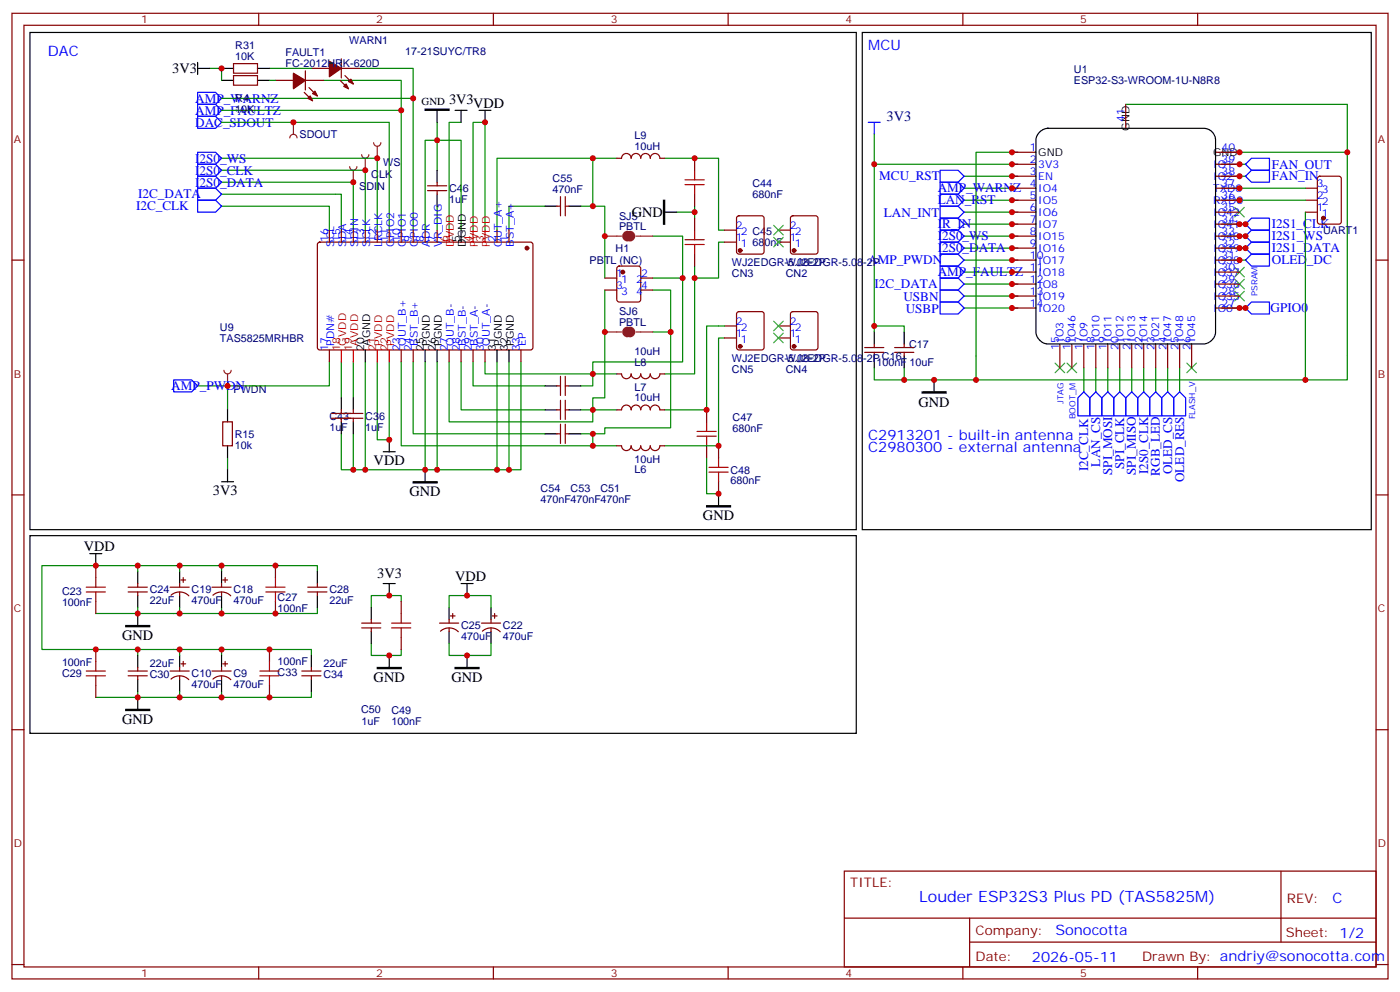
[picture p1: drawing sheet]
<svg xmlns="http://www.w3.org/2000/svg" width="412mm" height="292mm" viewBox="0 0 412 292" stroke-linecap="round" stroke-linejoin="round" font-family="sans-serif">
<g fill="none" stroke="#870000" stroke-width=".35">
<path d="M3.5 3.9h405.4v284.4h-405.4zM7.1 7.4h398.2v277.3h-398.2zM76.2 3.9v3.5M145.3 3.9v3.5M214.5 3.9v3.5M283.6 3.9v3.5M352.8 3.9v3.5M384.5 58.9h3.6M384.5 55.4h3.6M388.3 52.1l.5-.2h5.6l.7 .4v13l-.5 .6-5.8 .1-.7-.5v-12.9zM3.5 76.6h3.6M384.5 62.5h3.6"/>
<path d="M405.3 76.6h3.6M254.7 103.8h5.6M254.7 102.3h5.6M257.5 101.3v1M257.5 103.8v1M263.5 103.8h5.7M263.5 102.3h5.7M266.3 101.3v1M266.3 103.8v1M3.5 145.7h3.6M405.3 145.7h3.6M28.2 166.5v3.6"/>
<path d="M28.2 177.1v3.6M37.7 174.3h5.7M37.7 172.9h5.7M40.6 171.8v1.1M40.6 174.3v1.1M81.1 166.5v3.6M81.1 177.1v3.6M90.7 174.3h5.6M90.7 172.9h5.6M93.5 171.8v1.1M93.5 174.3v1.1M28.2 191.2v3.6"/>
<path d="M37.7 197.6h5.7M37.7 199h5.7M40.6 196.5v1.1M40.6 199v1.1M79.4 191.2v3.6M88.9 197.6h5.6M88.9 199h5.6M91.7 196.5v1.1M91.7 199v1.1M3.5 214.9h3.6M28.2 201.8v3.6M79.4 201.8v3.6"/>
<path d="M405.3 214.9h3.6M248.7 256.5h156.6v28.2h-156.6zM377.3 256.5v20.9M248.7 270.4h156.5M285.6 277.4h119.6M285.6 270.4v14.1M3.5 284h3.6M76.2 284.7v3.6M145.3 284.7v3.6M214.5 284.7v3.6M283.6 284.7v3.6M352.8 284.7v3.6"/>
<path d="M405.3 284h3.6"/>
</g>
<g fill="none" stroke="#000" stroke-width=".35">
<path d="M254 9.6h149.9v146.4h-149.9zM257.5 97.8v3.5M266.3 97.8v3.5M257.5 104.8v3.5M266.3 104.8v3.5M275.2 111.9v3.5M8.8 157.7h243.4v58.2h-243.4zM26.5 163h3.5M28.2 163v3.5M40.6 168.3v3.5M40.6 175.4v3.5M93.5 168.3v3.5"/>
<path d="M93.5 175.4v3.5M40.6 180.7v3.5M40.6 193v3.5M91.7 193v3.5M40.6 200.1v3.5M40.6 205.4v3.5M91.7 200.1v3.5"/>
</g>
<path d="M271.6 115.4h7.1v.3h-7.1zM37 184.2h7.1v.3h-7.1zM37 208.9h7.1v.3h-7.1z" fill="#000" stroke="#000" stroke-width=".35"/>
<g fill="none" stroke="#008700" stroke-width=".35">
<path d="M257.5 39.5v58.3M331.6 30.7h65.3v81.2h-109.4M257.5 48.4h42.4M284 55.4h15.9M284 51.9h15.9M284 58.9h15.9M299.9 44.8h-12.4v67.1h-21.2v-3.6M359.8 55.4h24.7M359.8 48.4h7.1M359.8 51.9h7.1M359.8 58.9h24.7M359.8 44.8h37.1"/>
<path d="M284 66h15.9M284 69.5h15.9M284 73.1h15.9M284 76.6h15.9M284 62.5h15.9M359.8 66h7.1M359.8 69.5h7.1M359.8 73.1h7.1M359.8 76.6h7.1M384.5 62.5v49.4M257.5 96h8.8v1.8M284 87.2h15.9"/>
<path d="M284 90.7h15.9M284 83.6h15.9M284 80.1h15.9M359.8 90.7h7.1M257.5 108.3v3.6h8.8M319.3 108.3v7.1M322.8 108.3v7.1M326.3 108.3v7.1M329.8 108.3v7.1M333.4 108.3v7.1M336.9 108.3v7.1M340.4 108.3v7.1"/>
<path d="M344 108.3v7.1M347.5 108.3v7.1M40.6 166.5v1.8M40.6 178.9v1.8M65.3 166.5h28.2v1.8M65.3 168.3v-1.8h-53v24.7h28.3v1.8M65.3 178.9v1.8h-37.1M93.5 178.9v1.8h-28.2M40.6 191.2h24.7v1.8M65.3 191.2h26.4v1.8M40.6 203.6v1.8h-12.4M65.3 203.6v1.8h-24.7"/>
<path d="M91.7 203.6v1.8h-26.4"/>
</g>
<g fill="none" stroke="#a10000" stroke-width=".35">
<path d="M25.4 174.3h5.6M25.4 172.9h5.6M28.2 170.1v2.8M28.2 174.3v2.8M78.3 174.3h5.7M78.3 172.9h5.7M81.1 170.1v2.8M81.1 174.3v2.8M25.4 197.6h5.6M25.4 199h5.6M28.2 194.8v2.8M28.2 199v2.8"/>
<path d="M76.6 197.6h5.6M76.6 199h5.6M79.4 194.8v2.8M79.4 199v2.8"/>
</g>
<g fill="none" stroke="#00f" stroke-width=".35">
<path d="M255.8 36h3.5M257.5 36v3.5M276.9 57.2h5.3l1.8 1.7-1.8 1.8h-5.3zM276.9 50.1h5.3l1.8 1.8-1.8 1.8h-5.3zM276.9 71.3h5.3l1.8 1.8-1.8 1.7h-5.3zM276.9 67.8h5.3l1.8 1.7-1.8 1.8h-5.3zM276.9 74.8h5.3l1.8 1.8-1.8 1.8h-5.3zM276.9 60.7h5.3l1.8 1.8-1.8 1.7h-5.3zM276.9 78.4h5.3l1.8 1.7-1.8 1.8h-5.3zM276.9 64.2h5.3l1.8 1.8-1.8 1.8h-5.3zM366.9 76.6l1.8-1.8h5.2v3.6h-5.2zM366.9 66l1.8-1.8h5.2v3.6h-5.2z"/>
<path d="M366.9 69.5l1.8-1.7h5.2v3.5h-5.2zM366.9 73.1l1.8-1.8h5.2v3.5h-5.2zM276.9 85.4h5.3l1.8 1.8-1.8 1.7h-5.3zM276.9 88.9h5.3l1.8 1.8-1.8 1.8h-5.3zM276.9 81.9h5.3l1.8 1.7-1.8 1.8h-5.3zM366.9 90.7l1.8-1.8h5.2v3.6h-5.2zM319.3 115.4l1.7 1.8v5.2h-3.5v-5.2zM322.8 115.4l1.8 1.8v5.2h-3.6v-5.2zM326.3 115.4l1.8 1.8v5.2h-3.5v-5.2zM329.8 115.4l1.8 1.8v5.2h-3.5v-5.2zM333.4 115.4l1.7 1.8v5.2h-3.5v-5.2zM336.9 115.4l1.8 1.8v5.2h-3.6v-5.2z"/>
<path d="M338.7 117.2l1.7-1.8 1.8 1.8v5.2h-3.5zM344 115.4l1.7 1.8v5.2h-3.5v-5.2zM345.7 117.2l1.8-1.8 1.7 1.8v5.2h-3.5z"/>
</g>
<path d="M363.7 78.7l2.8 2.8M366.5 78.7l-2.8 2.8M363.7 82.2l2.8 2.9M363.7 85.8l2.8 2.8M366.5 82.2l-2.8 2.9M366.5 85.8l-2.8 2.8M310.8 106.9l2.8 2.8M313.6 106.9l-2.8 2.8M314.3 106.9l2.8 2.8M317.1 106.9l-2.8 2.8M349.6 106.9l2.8 2.8M352.4 106.9l-2.8 2.8" fill="none" stroke="#3c3" stroke-width=".35"/>
<circle cx="389.8" cy="64.2" r=".53" fill="#870000" stroke="#870000" stroke-width=".35"/>
<path d="M66 109a1.06 1.06 0 0 0 1 1.1 1.06 1.06 0 0 0 1.1-1.1M67 110.1v3.5" fill="none" stroke="#8c2424" stroke-width=".35"/>
<circle cx="67" cy="113.6" r=".18" fill="#8c2424"/>
<path d="M110.1 42a1.06 1.06 0 0 0 1 1.1 1.06 1.06 0 0 0 1.1-1.1M111.1 43.1v3.5" fill="none" stroke="#8c2424" stroke-width=".35"/>
<circle cx="111.1" cy="46.6" r=".18" fill="#8c2424"/>
<path d="M106.5 45.5a1.06 1.06 0 0 0 1.1 1.1 1.06 1.06 0 0 0 1.1-1.1M107.6 46.6v3.5" fill="none" stroke="#8c2424" stroke-width=".35"/>
<circle cx="107.6" cy="50.1" r=".18" fill="#8c2424"/>
<path d="M103 49.1a1.06 1.06 0 0 0 1.1 1 1.06 1.06 0 0 0 1-1M104.1 50.1v3.6" fill="none" stroke="#8c2424" stroke-width=".35"/>
<circle cx="104.1" cy="53.7" r=".18" fill="#8c2424"/>
<path d="M65.3 57.2h35.2v10.6" fill="none" stroke="#008700" stroke-width=".35"/>
<path d="M86.4 36v3.5M85.4 40.6a1.06 1.06 0 0 1 1-1.1 1.06 1.06 0 0 1 1.1 1.1" fill="none" stroke="#8c2424" stroke-width=".35"/>
<circle cx="86.4" cy="36" r=".18" fill="#8c2424"/>
<g fill="none" stroke="#008700" stroke-width=".35">
<path d="M61.7 20.1h3.6v3.6M65.3 29h56.4v38.8M65.3 32.5h52.9v35.3M65.3 36h49.4v31.8M79.4 20.1h12.3M79.4 23.7h1.7M95.2 23.7h23v8.8M105.8 20.1h15.9v8.9M128.8 36v14.1M135.8 36h-3.5v31.8M65.3 46.6h45.8v21.2M65.3 50.1h42.3v17.7"/>
<path d="M65.3 53.7h38.8v14.1M174.6 46.6h7.1M195.8 46.6h15.9v21.2h1.7M65.3 60.7h31.7v7.1M125.2 67.8v-26.5h10.6v26.5M128.8 60.7v7.1M139.3 67.8v-31.8h3.6v31.8M160.5 60.7h-10.6v7.1M171.1 60.7h3.5v-14.1h-28.2v21.2M174.6 60.7h3.6v21.2M192.3 69.5h8.8v12.4M199.3 62.5h5.3v1.7"/>
<path d="M204.6 60.7v1.8M213.4 71.3h-1.7v10.6h-7.1v-3.5M365.1 66h1.8M365.1 69.5h1.8M365.1 73.1h1.8M178.2 85.4v31.8h-3.6v3.5h7.1M192.3 81.9h8.8v24.7h-26.5v3.5h7.1M192.3 85.4h5.3v40.6h-19.4v1.7h-3.6M192.3 97.8h5.3M204.6 81.9v28.2h-8.8M213.4 96h-5.3v24.7h-12.3M213.4 99.5h-1.7v31.8h-15.9"/>
<path d="M365.1 90.7h1.8M67 113.6v7.1M97 106.6v7h-38.8M100.5 106.6v10.6M104.1 106.6v10.6M107.6 106.6v31.7h17.6M111.1 106.6v22.9h3.6v-22.9M118.2 106.6v24.7h56.4v-3.6h-3.5M121.7 106.6v21.1h38.8M125.2 106.6v31.7h28.3v-31.7M128.8 106.6v31.7M132.3 106.6v17.6h42.3v-3.5h-3.5"/>
<path d="M135.8 106.6v14.1h24.7M139.3 106.6v7h21.2M142.9 106.6v3.5h31.7v3.5h-3.5M146.4 106.6v31.7M149.9 106.6v31.7M67 134.8v3.5M100.5 127.7v10.6h3.6M104.1 127.7v10.6h3.5M174.6 131.3h7.1M208.1 134.8v10.6h3.6M52.9 166.5v1.8M52.9 178.9v1.8"/>
<path d="M118.2 177.1v-1.7h-8.8v3.5M132.3 178.9v-3.5h12.3v3.5M52.9 191.2v1.8M109.4 189.5v3.5h8.8v-1.8M132.3 189.5v3.5h12.3v-3.5M52.9 203.6v1.8"/>
</g>
<path d="M184.9 68.8a.71 .71 0 0 0-.8 .7 .71 .71 0 0 0 .8 .7M185.6 68.8a.71 .71 0 0 1 .7 .7 .71 .71 0 0 1-.7 .7M184.9 97a.71 .71 0 0 0-.8 .8 .71 .71 0 0 0 .8 .7M185.6 97a.71 .71 0 0 1 .7 .8 .71 .71 0 0 1-.7 .7" fill="none" stroke="#8c2424" stroke-width="1.8"/>
<path d="M178.2 69.5h4.9M187.3 69.5h5M178.2 97.8h4.9M187.3 97.8h5" fill="none" stroke="#8c2424" stroke-width=".35"/>
<g fill="none" stroke="#870000" stroke-width=".35">
<path d="M68.8 18.7h7v2.9h-7zM100.5 17.3v5.7M68.8 22.3h7v2.8h-7zM81.1 23.7h5.3M89.6 27.2l2.5 2.5M90 23.7h5.2M90 20.8v5.7M91 25.8l2.5 2.5M91.7 20.1h5.3M100.2 23.7l2.5 2.4M100.5 20.1h5.3M101.6 22.3l2.5 2.4"/>
<path d="M331.6 30.7v7.1M125.9 56.1h5.7M125.9 54.7h5.7M128.8 53.7v1M128.8 56.1v1.1M165.1 57.9v5.6M166.5 57.9v5.6M181.7 46.6h1.4a1.41 1.41 0 0 1 1.4-1.4 1.41 1.41 0 0 1 1.4 1.4 1.41 1.41 0 0 1 1.4-1.4 1.41 1.41 0 0 1 1.4 1.4 1.41 1.41 0 0 1 1.4-1.4 1.41 1.41 0 0 1 1.5 1.4 1.41 1.41 0 0 1 1.4-1.4 1.41 1.41 0 0 1 1.4 1.4h1.4M204.6 46.6v3.5M204.6 57.2v3.5M298.1 58.9h7.1M298.1 55.4h7.1"/>
<path d="M298.1 51.9h7.1M298.1 48.4h7.1M298.1 44.8h7.1M358.1 58.9h7M358.1 55.4h7M358.1 51.9h7M358.1 48.4h7M358.1 44.8h7M93.7 71.5l.5-.2 62.4 .1 .4 .6-.1 30.6-.6 .4h-62.4l-.4-.7v-30.3zM97 67.8v3.5M100.5 67.8v3.5M104.1 67.8v3.5"/>
<path d="M107.6 67.8v3.5M111.1 67.8v3.5M114.7 67.8v3.5M118.2 67.8v3.5M121.7 67.8v3.5M125.2 67.8v3.5M128.8 67.8v3.5M146.4 67.8v3.5M149.9 67.8v3.5M164 60.7h1.1M166.5 60.7h1.1M181.9 78.6l.5-.2h5.6l.7 .4v9.4l-.4 .7h-5.9l-.7-.4v-9.4z"/>
<path d="M204.6 64.2v3.6M204.6 74.8v3.6M213.4 71.3h3.6M213.4 67.8h3.6M217.2 63.7l.5-.2h6.7l.5 .2 .2 .5v9.9l-.3 .5-.4 .2h-6.7l-.5-.2-.2-.5v-9.9zM229.3 71.3h3.5M229.3 67.8h3.5M233.1 63.7l.4-.2h6.7l.5 .2 .2 .5v9.9l-.2 .5-.5 .2h-6.7l-.5-.2-.2-.5v-9.9zM298.1 76.6h7.1M298.1 73.1h7.1M298.1 69.5h7.1M298.1 66h7.1"/>
<path d="M298.1 62.5h7.1M358.1 76.6h7M358.1 73.1h7M358.1 69.5h7M358.1 66h7M358.1 62.5h7M178.2 81.9h3.5M178.2 85.4h3.5M188.7 81.9h3.6M188.7 85.4h3.6M213.4 99.5h3.6M213.4 96h3.6"/>
<path d="M217.2 92l.5-.2h6.7l.5 .2 .2 .5v9.8l-.3 .5-.4 .2h-6.7l-.5-.2-.2-.5v-9.8zM229.3 99.5h3.5M229.3 96h3.5M233.1 92l.4-.2h6.7l.5 .2 .2 .5v9.8l-.2 .5-.5 .2h-6.7l-.5-.2-.2-.5v-9.8zM298.1 90.7h7.1M298.1 87.2h7.1M298.1 83.6h7.1M298.1 80.1h7.1M358.1 90.7h7M358.1 87.2h7M358.1 83.6h7M358.1 80.1h7"/>
<path d="M97 103v3.6M118.2 103v3.6M121.7 103v3.6M132.3 103v3.6M135.8 103v3.6M139.3 103v3.6M142.9 103v3.6M153.5 103v3.6M164 113.6h1.1M165.1 110.8v5.7M165.1 117.9v5.6M166.5 110.8v5.7"/>
<path d="M166.5 117.9v5.6M166.5 113.6h1.1M181.7 110.1h1.4a1.41 1.41 0 0 0 1.4 1.4 1.41 1.41 0 0 0 1.4-1.4 1.41 1.41 0 0 0 1.4 1.4 1.41 1.41 0 0 0 1.4-1.4 1.41 1.41 0 0 0 1.4 1.4 1.41 1.41 0 0 0 1.5-1.4 1.41 1.41 0 0 0 1.4 1.4 1.41 1.41 0 0 0 1.4-1.4h1.4M312.2 101.3v7M315.7 101.3v7M319.3 101.3v7M322.8 101.3v7M326.3 101.3v7M329.8 101.3v7M333.4 101.3v7M336.9 101.3v7M340.4 101.3v7"/>
<path d="M344 101.3v7M347.5 101.3v7M351 101.3v7M65.6 124.2h2.8v7.1h-2.8zM97.7 123.2h9.2M97.7 121.7h9.2M100.5 120.7v1M100.5 123.2v1M104.1 120.7v1M104.1 123.2v1M164 120.7h1.1M164 127.7h1.1"/>
<path d="M165.1 124.9v5.7M166.5 120.7h1.1M166.5 124.9v5.7M166.5 127.7h1.1M181.7 120.7h1.4a1.41 1.41 0 0 1 1.4-1.4 1.41 1.41 0 0 1 1.4 1.4 1.41 1.41 0 0 1 1.4-1.4 1.41 1.41 0 0 1 1.4 1.4 1.41 1.41 0 0 1 1.4-1.4 1.41 1.41 0 0 1 1.5 1.4 1.41 1.41 0 0 1 1.4-1.4 1.41 1.41 0 0 1 1.4 1.4h1.4M185.9 131.3a1.41 1.41 0 0 1-1.4 1.4 1.41 1.41 0 0 1-1.4-1.4h-1.4M188.7 131.3a1.41 1.41 0 0 1-1.4 1.4 1.41 1.41 0 0 1-1.4-1.4M191.6 131.3a1.41 1.41 0 0 1-1.4 1.4 1.41 1.41 0 0 1-1.5-1.4M194.4 131.3a1.41 1.41 0 0 1-1.4 1.4 1.41 1.41 0 0 1-1.4-1.4M194.4 131.3h1.4M208.1 120.7v3.5M208.1 131.3v3.5"/>
<path d="M211.7 131.3v3.5M211.7 141.9v3.5M50.1 172.9h5.6M50.4 175.3a3.8 3.8 0 0 1 5.2 .1M52.9 171.8v1.1M52.9 174.3v1.1M53.3 170.8h1.4M54 170.1v1.4M62.4 172.9h5.7M62.7 175.3a3.8 3.8 0 0 1 5.3 .1M65.3 171.8v1.1M65.3 174.3v1.1"/>
<path d="M65.6 170.8h1.4M66.3 170.1v1.4M118.2 177.1v3.6M50.1 197.6h5.6M50.4 200a3.8 3.8 0 0 1 5.2 .1M52.9 196.5v1.1M52.9 199v1.1M53.3 195.5h1.4M54 194.8v1.4M62.4 197.6h5.7M62.7 200a3.8 3.8 0 0 1 5.3 .1M65.3 196.5v1.1"/>
<path d="M65.3 199v1.1M65.6 195.5h1.4M66.3 194.8v1.4M106.5 184.9h5.7M106.5 183.5h5.7M109.4 182.4v1.1M109.4 184.9v1M118.2 187.7v3.5M129.5 183.5h5.6M129.8 185.9a3.8 3.8 0 0 1 5.2 .1M132.3 182.4v1.1M132.3 184.9v1"/>
<path d="M132.6 181.4h1.5M133.3 180.7v1.4M141.8 183.5h5.7M142.1 185.9a3.8 3.8 0 0 1 5.2 .1M144.6 182.4v1.1M144.6 184.9v1M145 181.4h1.4M145.7 180.7v1.4"/>
</g>
<g fill="#870000" stroke="#870000" stroke-width=".35">
<path d="M102.7 24l.7-.7 .7 1.4z"/>
<path d="M102 24.7l.7 1.4-1.5-.7z"/>
<path d="M97 18l3.5 2.1-3.5 2.5z"/>
<path d="M92.1 27.6l.7-.8 .7 1.5z"/>
<path d="M91.4 28.3l.7 1.4-1.4-.7z"/>
<path d="M86.4 21.6l3.6 2.1-3.6 2.4z"/>
<circle cx="183.4" cy="80.1" r=".53"/>
<circle cx="155.2" cy="73.1" r=".53"/>
<circle cx="233.9" cy="73.8" r=".53"/>
<circle cx="218" cy="73.8" r=".53"/>
<circle cx="233.9" cy="102" r=".53"/>
<circle cx="218" cy="102" r=".53"/>
</g>
<path d="M58.2 34.3h5.3l1.8 1.7-1.8 1.8h-5.3zM58.2 30.7h5.3l1.8 1.8-1.8 1.8h-5.3zM58.2 27.2h5.3l1.8 1.8-1.8 1.7h-5.3zM58.2 58.9h5.3l1.8 1.8-1.8 1.8h-5.3zM58.2 55.4h5.3l1.8 1.8-1.8 1.7h-5.3zM58.2 51.9h5.3l1.8 1.8-1.8 1.7h-5.3zM58.2 48.4h5.3l1.8 1.7-1.8 1.8h-5.3zM58.2 44.8h5.3l1.8 1.8-1.8 1.8h-5.3zM276.9 53.7h5.3l1.8 1.7-1.8 1.8h-5.3zM366.9 48.4l1.8-1.8h5.2v3.5h-5.2zM366.9 51.9l1.8-1.8h5.2v3.6h-5.2zM51.2 111.9h5.2l1.8 1.7-1.8 1.8h-5.2z" fill="none" stroke="#00f" stroke-width=".35"/>
<path d="M125.2 32.1h7.1v.4h-7.1zM195.4 58.9h.4v7.1h-.4zM121.7 141.9h7.1v.3h-7.1zM208.1 148.9h7.1v.4h-7.1zM111.1 196.5h7.1v.4h-7.1zM134.1 196.5h7v.4h-7z" fill="#000" stroke="#000" stroke-width=".35"/>
<g fill="none" stroke="#000" stroke-width=".35">
<path d="M8.8 9.6h243.4v146.4h-243.4zM58.2 18.4v3.5M58.2 20.1h3.5M65.3 20.1h3.5M65.3 23.7h3.5M75.8 20.1h3.6M75.8 23.7h3.6M128.8 32.5v3.5M134.1 32.5h3.5M135.8 32.5v3.5M141.1 32.5h3.5M142.9 32.5v3.5"/>
<path d="M306.3 38.8a3.6 3.6 0 0 1 2.4-1h45.8a3.5 3.5 0 0 1 3.6 3.5v56.5a3.8 3.8 0 0 1-3.6 3.5h-45.8a3.8 3.8 0 0 1-3.5-3.5v-56.5a3.5 3.5 0 0 1 1.1-2.5zM128.8 50.1v3.6M128.8 57.2v3.5M135.8 67.8v3.5M160.5 60.7h3.5M167.6 60.7h3.5M195.8 62.5h3.5M100.5 117.2v3.5M104.1 117.2v3.5M107.6 103v3.6M125.2 103v3.6M128.8 103v3.6"/>
<path d="M146.4 103v3.6M149.9 103v3.6M160.5 113.6h3.5M167.6 113.6h3.5M67 120.7v3.5M67 131.3v3.5M67 138.3v3.6M100.5 124.2v3.5M104.1 124.2v3.5M112.9 133h3.5M114.7 129.5v3.5M125.2 138.3v3.6"/>
<path d="M160.5 127.7h3.5M160.5 120.7h3.5M167.6 127.7h3.5M167.6 120.7h3.5M65.3 141.9h3.5M211.7 145.4v3.5M52.9 168.3v3.5M52.9 175.4v3.5M65.3 168.3v3.5M65.3 175.4v3.5M109.4 178.9v3.5M112.9 171.8h3.5"/>
<path d="M114.7 171.8v3.6M132.3 178.9v3.5M135.8 171.8h3.5M137.6 171.8v3.6M144.6 178.9v3.5M52.9 193v3.5M65.3 193v3.5M109.4 185.9v3.6M114.7 193v3.5M132.3 185.9v3.6M137.6 193v3.5M144.6 185.9v3.6"/>
<path d="M52.9 200.1v3.5M65.3 200.1v3.5"/>
</g>
<g fill="none" stroke="#a10000" stroke-width=".35">
<path d="M201.8 54.4h5.6M201.8 53h5.6M204.6 50.1v2.9M204.6 54.4v2.8M201.8 72h5.6M201.8 70.6h5.6M204.6 67.8v2.8M204.6 72v2.8M205.3 128.4h5.7M205.3 127h5.7M208.1 124.2v2.8M208.1 128.4v2.9"/>
<path d="M208.8 139h5.7M208.8 137.6h5.7M211.7 134.8v2.8M211.7 139v2.9M115.4 184.9h5.6M115.4 183.5h5.6M118.2 180.7v2.8M118.2 184.9v2.8"/>
</g>
<path d="M132.3 67.8v3.5M139.3 67.8v3.5M142.9 67.8v3.5M100.5 103v3.6M104.1 103v3.6M111.1 103v3.6M114.7 103v3.6" fill="none" stroke="#f00" stroke-width=".35"/>
<path d="M227.9 66.4l2.8 2.8M227.9 69.9l2.8 2.8M230.7 66.4l-2.8 2.8M230.7 69.9l-2.8 2.8M363.7 61.1l2.8 2.8M366.5 61.1l-2.8 2.8M227.9 94.6l2.8 2.8M227.9 98.1l2.8 2.8M230.7 94.6l-2.8 2.8M230.7 98.1l-2.8 2.8" fill="none" stroke="#3c3" stroke-width=".35"/>
<g fill="#c00">
<circle cx="81.1" cy="166.5" r=".88"/>
<circle cx="65.3" cy="166.5" r=".88"/>
<circle cx="81.1" cy="180.7" r=".88"/>
<circle cx="65.3" cy="180.7" r=".88"/>
<circle cx="79.4" cy="205.4" r=".88"/>
<circle cx="65.3" cy="205.4" r=".88"/>
<circle cx="79.4" cy="191.2" r=".88"/>
<circle cx="65.3" cy="191.2" r=".88"/>
<circle cx="40.6" cy="205.4" r=".88"/>
<circle cx="40.6" cy="191.2" r=".88"/>
<circle cx="28.2" cy="191.2" r=".88"/>
<circle cx="28.2" cy="166.5" r=".88"/>
<circle cx="40.6" cy="166.5" r=".88"/>
<circle cx="40.6" cy="180.7" r=".88"/>
<circle cx="396.9" cy="44.8" r=".88"/>
<circle cx="287.5" cy="111.9" r=".88"/>
<circle cx="257.5" cy="48.4" r=".88"/>
<circle cx="257.5" cy="96" r=".88"/>
<circle cx="384.5" cy="111.9" r=".88"/>
<circle cx="111.1" cy="46.6" r=".88"/>
<circle cx="107.6" cy="50.1" r=".88"/>
<circle cx="104.1" cy="53.7" r=".88"/>
<circle cx="86.4" cy="36" r=".88"/>
<circle cx="197.6" cy="97.8" r=".88"/>
<circle cx="178.2" cy="97.8" r=".88"/>
<circle cx="201.1" cy="81.9" r=".88"/>
<circle cx="178.2" cy="69.5" r=".88"/>
<circle cx="174.6" cy="127.7" r=".88"/>
<circle cx="174.6" cy="60.7" r=".88"/>
<circle cx="204.6" cy="62.5" r=".88"/>
<circle cx="211.7" cy="145.4" r=".88"/>
<circle cx="208.1" cy="120.7" r=".88"/>
<circle cx="211.7" cy="131.3" r=".88"/>
<circle cx="114.7" cy="193" r=".88"/>
<circle cx="114.7" cy="175.4" r=".88"/>
<circle cx="128.8" cy="41.3" r=".88"/>
<circle cx="114.7" cy="129.5" r=".88"/>
<circle cx="142.9" cy="36" r=".88"/>
<circle cx="67" cy="113.6" r=".88"/>
<circle cx="104.1" cy="138.3" r=".88"/>
<circle cx="107.6" cy="138.3" r=".88"/>
<circle cx="174.6" cy="131.3" r=".88"/>
<circle cx="174.6" cy="120.7" r=".88"/>
<circle cx="174.6" cy="110.1" r=".88"/>
<circle cx="174.6" cy="46.6" r=".88"/>
<circle cx="128.8" cy="138.3" r=".88"/>
<circle cx="125.2" cy="138.3" r=".88"/>
<circle cx="149.9" cy="138.3" r=".88"/>
<circle cx="146.4" cy="138.3" r=".88"/>
<circle cx="118.2" cy="32.5" r=".88"/>
<circle cx="121.7" cy="29" r=".88"/>
<circle cx="65.3" cy="20.1" r=".88"/>
<circle cx="204.6" cy="46.6" r=".88"/>
<circle cx="204.6" cy="81.9" r=".88"/>
<circle cx="298.1" cy="90.7" r=".88"/>
<circle cx="298.1" cy="87.2" r=".88"/>
<circle cx="298.1" cy="83.6" r=".88"/>
<circle cx="298.1" cy="80.1" r=".88"/>
<circle cx="298.1" cy="76.6" r=".88"/>
<circle cx="298.1" cy="73.1" r=".88"/>
<circle cx="298.1" cy="69.5" r=".88"/>
<circle cx="298.1" cy="66" r=".88"/>
<circle cx="298.1" cy="62.5" r=".88"/>
<circle cx="298.1" cy="58.9" r=".88"/>
<circle cx="298.1" cy="55.4" r=".88"/>
<circle cx="298.1" cy="51.9" r=".88"/>
<circle cx="298.1" cy="48.4" r=".88"/>
<circle cx="298.1" cy="44.8" r=".88"/>
<circle cx="365.1" cy="76.6" r=".88"/>
<circle cx="365.1" cy="58.9" r=".88"/>
<circle cx="365.1" cy="55.4" r=".88"/>
<circle cx="365.1" cy="44.8" r=".88"/>
<circle cx="365.1" cy="69.5" r=".88"/>
<circle cx="365.1" cy="66" r=".88"/>
<circle cx="365.1" cy="73.1" r=".88"/>
<circle cx="365.1" cy="48.4" r=".88"/>
<circle cx="365.1" cy="51.9" r=".88"/>
<circle cx="366.9" cy="66" r=".88"/>
<circle cx="366.9" cy="69.5" r=".88"/>
<circle cx="366.9" cy="73.1" r=".88"/>
<circle cx="365.1" cy="90.7" r=".88"/>
<circle cx="366.9" cy="90.7" r=".88"/>
<circle cx="266.3" cy="111.9" r=".88"/>
<circle cx="275.2" cy="111.9" r=".88"/>
<circle cx="52.9" cy="166.5" r=".88"/>
<circle cx="52.9" cy="180.7" r=".88"/>
<circle cx="52.9" cy="191.2" r=".88"/>
<circle cx="52.9" cy="205.4" r=".88"/>
<circle cx="137.6" cy="193" r=".88"/>
<circle cx="137.6" cy="175.4" r=".88"/>
</g>
<text font-size="4.6" fill="#00f" x="270.8" y="265.5">Louder ESP32S3 Plus PD (TAS5825M)</text>
<g font-size="4.2" fill="#00f">
<text x="14.1" y="16.6">DAC</text>
<text x="255.8" y="14.9">MCU</text>
<text x="255.8" y="129.5">C2913201 - built-in antenna</text>
<text x="255.8" y="133">C2980300 - external antenna</text>
<text x="392.5" y="265.8">C</text>
<text x="310.9" y="275.3">Sonocotta</text>
<text x="304" y="283.1">2026-05-11</text>
</g>
<g font-size="4.2">
<text x="50.7" y="21.6">3V3</text>
<text x="132.3" y="30.7">3V3</text>
<text x="139.3" y="31.8">VDD</text>
<text x="186.1" y="63.9">GND</text>
<text x="270.6" y="119.7">GND</text>
<text x="110.1" y="137">VDD</text>
<text x="62.7" y="145.8">3V3</text>
<text x="120.6" y="146.1">GND</text>
<text x="207.1" y="153.1">GND</text>
<text x="24.7" y="162.3">VDD</text>
<text x="111.1" y="170.1">3V3</text>
<text x="134.1" y="171.1">VDD</text>
<text x="36" y="188.4">GND</text>
<text x="110.1" y="200.8">GND</text>
<text x="133" y="200.8">GND</text>
<text x="36" y="213.1">GND</text>
</g>
<text font-size="4.2" fill="#000080" x="261.2" y="35.7">3V3</text>
<g font-size="3.9" fill="#00f">
<text x="57.5" y="33.7">AMP_FAULTZ</text>
<text x="57.5" y="30.2">AMP_WARNZ</text>
<text x="57.5" y="37.3">DAC_SDOUT</text>
<text x="57.5" y="47.9">I2S0_WS</text>
<text x="57.5" y="51.4">I2S0_CLK</text>
<text x="259" y="53.1">MCU_RST</text>
<text x="374.6" y="49.6">FAN_OUT</text>
<text x="374.6" y="53.1">FAN_IN</text>
<text x="40.7" y="58.4">I2C_DATA</text>
<text x="57.5" y="54.9">I2S0_DATA</text>
<text x="276.2" y="56.7">AMP_WARNZ</text>
<text x="40.1" y="61.9">I2C_CLK</text>
<text x="260.3" y="63.8">LAN_INT</text>
<text x="276.2" y="60.2">LAN_RST</text>
<text x="276.2" y="70.8">I2S0_WS</text>
<text x="276.2" y="67.3">IR_IN</text>
<text x="374.6" y="67.3">I2S1_CLK</text>
<text x="374.6" y="70.8">I2S1_WS</text>
<text x="255.8" y="77.7">AMP_PWDN</text>
<text x="276.2" y="74.3">I2S0_DATA</text>
<text x="374.6" y="77.8">OLED_DC</text>
<text x="374.6" y="74.3">I2S1_DATA</text>
<text x="276.2" y="81.4">AMP_FAULTZ</text>
<text x="257.6" y="84.9">I2C_DATA</text>
<text x="266.1" y="88.5">USBN</text>
<text x="266.8" y="92.1">USBP</text>
<text x="374.3" y="92">GPIO0</text>
<text x="50.4" y="114.9">AMP_PWDN</text>
<text x="324.1" y="137.4" transform="rotate(-90 324.1 137.4)">LAN_CS</text>
<text x="320.5" y="138.8" transform="rotate(-90 320.5 138.8)">I2C_CLK</text>
<text x="327.6" y="139.9" transform="rotate(-90 327.6 139.9)">SPI_MOSI</text>
<text x="331.1" y="138.1" transform="rotate(-90 331.1 138.1)">SPI_CLK</text>
<text x="334.6" y="139.9" transform="rotate(-90 334.6 139.9)">SPI_MISO</text>
<text x="338.2" y="139.7" transform="rotate(-90 338.2 139.7)">I2S0_CLK</text>
<text x="341.6" y="140.1" transform="rotate(-90 341.6 140.1)">RGB_LED</text>
<text x="345.3" y="139.7" transform="rotate(-90 345.3 139.7)">OLED_CS</text>
<text x="348.8" y="142" transform="rotate(-90 348.8 142)">OLED_RES</text>
</g>
<g font-size="3.9" fill="#800">
<text x="250.5" y="261.1">TITLE:</text>
<text x="379.1" y="265.8">REV:</text>
<text x="287.4" y="275.3">Company:</text>
<text x="378.7" y="275.9">Sheet: 1/2</text>
<text x="287.4" y="283">Date:</text>
<text x="336.4" y="283.1">Drawn By: andriy@sonocotta.com</text>
</g>
<g font-size="3.2" fill="#800">
<text x="41.6" y="6.9">1</text>
<text x="110.8" y="6.9">2</text>
<text x="179.9" y="6.9">3</text>
<text x="249.1" y="6.9">4</text>
<text x="318.2" y="6.9">5</text>
<text x="4.1" y="42">A</text>
<text x="405.9" y="42">A</text>
<text x="4.1" y="111.2">B</text>
<text x="405.9" y="111.2">B</text>
<text x="4.1" y="180.3">C</text>
<text x="405.9" y="180.3">C</text>
<text x="4.1" y="249.4">D</text>
<text x="405.9" y="249.4">D</text>
<text x="41.6" y="287.7">1</text>
<text x="110.8" y="287.7">2</text>
<text x="179.9" y="287.7">3</text>
<text x="249.1" y="287.7">4</text>
<text x="318.2" y="287.7">5</text>
</g>
<g font-size="3.2" fill="#000080">
<text x="69.3" y="17.7">10K</text>
<text x="69.3" y="14.5">R31</text>
<text x="84.1" y="16.6">FAULT1</text>
<text x="102.9" y="13.1">WARN1</text>
<text x="119.4" y="16.3">17-21SUYC/TR8</text>
<text x="84.1" y="19.8">FC-2012HRK-620D</text>
<text x="316.3" y="21.6">U1</text>
<text x="316.3" y="24.8">ESP32-S3-WROOM-1U-N8R8</text>
<text x="69.3" y="33.3">10K</text>
<text x="69.3" y="30.1">R4</text>
<text x="88.2" y="40.7">SDOUT</text>
<text x="186.9" y="40.9">L9</text>
<text x="186.9" y="44.1">10uH</text>
<text x="109.4" y="52.3">CLK</text>
<text x="112.9" y="48.8">WS</text>
<text x="162.8" y="53.6">C55</text>
<text x="105.8" y="55.9">SDIN</text>
<text x="132.3" y="59.8">1uF</text>
<text x="132.3" y="56.6">C46</text>
<text x="162.8" y="56.8">470nF</text>
<text x="221.6" y="58.3">680nF</text>
<text x="221.6" y="55.1">C44</text>
<text x="182.4" y="64.7">SJ5</text>
<text x="182.4" y="67.8">PBTL</text>
<text x="389.7" y="68.9">UART1</text>
<text x="173.7" y="77.7">PBTL (NC)</text>
<text x="181.3" y="74.2">H1</text>
<text x="221.6" y="72.4">680nF</text>
<text x="215.6" y="78.4">WJ2EDGR-5.08-2P</text>
<text x="215.6" y="81.5">CN3</text>
<text x="231.5" y="78.4">WJ2EDGR-5.08-2P</text>
<text x="231.5" y="81.5">CN2</text>
<text x="182.4" y="96">PBTL</text>
<text x="182.4" y="92.9">SJ6</text>
<text x="64.8" y="100.6">TAS5825MRHBR</text>
<text x="64.8" y="97.4">U9</text>
<text x="186.9" y="104.5">10uH</text>
<text x="186.9" y="107.7">L8</text>
<text x="215.6" y="106.6">WJ2EDGR-5.08-2P</text>
<text x="231.5" y="106.6">WJ2EDGR-5.08-2P C16</text>
<text x="258.2" y="107.7">100nF</text>
<text x="267.8" y="102.4">C17</text>
<text x="267.9" y="107.7">10uF</text>
<text x="215.6" y="109.7">CN5</text>
<text x="231.5" y="109.7">CN4</text>
<text x="68.8" y="115.8">PWDN</text>
<text x="186.9" y="118.2">10uH</text>
<text x="186.9" y="115">L7</text>
<text x="97" y="123.6">C43</text>
<text x="107.6" y="123.6">C36</text>
<text x="215.8" y="123.9">C47</text>
<text x="69.1" y="128.9">R15</text>
<text x="97" y="126.8">1uF</text>
<text x="107.6" y="126.8">1uF</text>
<text x="215.8" y="127.1">680nF</text>
<text x="69.1" y="132.2">10k</text>
<text x="186.9" y="136.2">10uH</text>
<text x="186.9" y="139.4">L6</text>
<text x="215.2" y="142.6">680nF</text>
<text x="215.2" y="139.5">C48</text>
<text x="159.3" y="148">470nF470nF470nF</text>
<text x="159.3" y="144.8">C54</text>
<text x="168.1" y="144.8">C53</text>
<text x="176.9" y="144.8">C51</text>
<text x="18.3" y="178.3">100nF</text>
<text x="18.3" y="175.1">C23</text>
<text x="44.1" y="177.9">22uF</text>
<text x="44.1" y="174.7">C24</text>
<text x="56.4" y="177.9">470uF</text>
<text x="56.4" y="174.7">C19</text>
<text x="68.8" y="177.9">470uF</text>
<text x="68.8" y="174.7">C18</text>
<text x="81.8" y="176.9">C27</text>
<text x="97" y="177.9">22uF</text>
<text x="97" y="174.7">C28</text>
<text x="81.8" y="180.1">100nF</text>
<text x="135.8" y="185.3">C25</text>
<text x="148.2" y="185.3">C22</text>
<text x="135.8" y="188.5">470uF</text>
<text x="148.2" y="188.5">470uF</text>
<text x="18.3" y="196.1">100nF</text>
<text x="44.1" y="196.4">22uF</text>
<text x="81.8" y="195.9">100nF</text>
<text x="95.2" y="196.4">22uF</text>
<text x="18.3" y="199.3">C29</text>
<text x="44.1" y="199.6">C30</text>
<text x="56.4" y="202.6">470uF</text>
<text x="56.4" y="199.4">C10</text>
<text x="68.8" y="202.6">470uF</text>
<text x="68.8" y="199.4">C9</text>
<text x="81.8" y="199.1">C33</text>
<text x="95.2" y="199.6">C34</text>
<text x="106.3" y="210">C50</text>
<text x="106.5" y="213.6">1uF</text>
<text x="115.3" y="213.6">100nF</text>
<text x="115.3" y="210.4">C49</text>
</g>
<g font-size="3.2">
<text x="124.2" y="31">GND</text>
<text x="332.7" y="38.5" transform="rotate(-90 332.7 38.5)">GND</text>
<text x="305.9" y="45.9">GND</text>
<text x="357.4" y="45.9">GND</text>
<text x="135.5" y="71.1" transform="rotate(-90 135.5 71.1)">5</text>
<text x="137.2" y="72.6" transform="rotate(-90 137.2 72.6)">DGND</text>
<text x="109" y="101.7" transform="rotate(-90 109 101.7)">AGND</text>
<text x="126.6" y="101.7" transform="rotate(-90 126.6 101.7)">PGND</text>
<text x="130.2" y="101.7" transform="rotate(-90 130.2 101.7)">PGND</text>
<text x="147.8" y="101.7" transform="rotate(-90 147.8 101.7)">PGND</text>
<text x="151.3" y="101.7" transform="rotate(-90 151.3 101.7)">PGND</text>
<text x="107.2" y="103.2" transform="rotate(-90 107.2 103.2)">20</text>
<text x="124.9" y="103.2" transform="rotate(-90 124.9 103.2)">25</text>
<text x="128.4" y="103.2" transform="rotate(-90 128.4 103.2)">26</text>
<text x="146" y="103.2" transform="rotate(-90 146 103.2)">31</text>
<text x="149.6" y="103.2" transform="rotate(-90 149.6 103.2)">32</text>
</g>
<g font-size="3.2" fill="#00f">
<text x="331.3" y="36" transform="rotate(-90 331.3 36)">41</text>
<text x="303.4" y="44.5">1</text>
<text x="359.8" y="44.5">40</text>
<text x="303.4" y="51.5">3</text>
<text x="303.4" y="48">2</text>
<text x="305.9" y="53">EN</text>
<text x="305.9" y="49.4">3V3</text>
<text x="357.4" y="53">IO2</text>
<text x="357.4" y="49.4">IO1</text>
<text x="359.8" y="51.5">38</text>
<text x="359.8" y="48">39</text>
<text x="303.4" y="58.6">5</text>
<text x="303.4" y="55.1">4</text>
<text x="305.9" y="56.5">IO4</text>
<text x="357.4" y="56.5">TXD0</text>
<text x="359.8" y="58.6">36</text>
<text x="359.8" y="55.1">37</text>
<text x="387.9" y="58.6">2</text>
<text x="387.9" y="55.1">3</text>
<text x="389.4" y="56.8">3</text>
<text x="303.4" y="65.7">7</text>
<text x="303.4" y="62.1">6</text>
<text x="305.9" y="63.5">IO6</text>
<text x="305.9" y="60">IO5</text>
<text x="357.4" y="63.5">IO42</text>
<text x="357.4" y="60">RXD0</text>
<text x="359.8" y="65.7">34</text>
<text x="359.8" y="62.1">35</text>
<text x="387.9" y="62.1">1</text>
<text x="389.4" y="63.9">1</text>
<text x="389.4" y="60.4">2</text>
<text x="96.7" y="71.1" transform="rotate(-90 96.7 71.1)">16</text>
<text x="100.2" y="71.1" transform="rotate(-90 100.2 71.1)">15</text>
<text x="103.7" y="71.1" transform="rotate(-90 103.7 71.1)">14</text>
<text x="107.2" y="71.1" transform="rotate(-90 107.2 71.1)">13</text>
<text x="110.8" y="71.1" transform="rotate(-90 110.8 71.1)">12</text>
<text x="114.3" y="71.1" transform="rotate(-90 114.3 71.1)">11</text>
<text x="117.8" y="71.1" transform="rotate(-90 117.8 71.1)">10</text>
<text x="121.4" y="71.1" transform="rotate(-90 121.4 71.1)">9</text>
<text x="124.9" y="71.1" transform="rotate(-90 124.9 71.1)">8</text>
<text x="128.4" y="71.1" transform="rotate(-90 128.4 71.1)">7</text>
<text x="146" y="71.1" transform="rotate(-90 146 71.1)">2</text>
<text x="149.6" y="71.1" transform="rotate(-90 149.6 71.1)">1</text>
<text x="216.8" y="70.9">1</text>
<text x="216.8" y="67.4">2</text>
<text x="218.3" y="69.2">2 C45</text>
<text x="232.7" y="70.9">1</text>
<text x="232.7" y="67.4">2</text>
<text x="234.1" y="69.2">2</text>
<text x="303.4" y="69.2">8</text>
<text x="305.9" y="70.6">IO15</text>
<text x="305.9" y="67.1">IO7</text>
<text x="357.4" y="70.6">IO40</text>
<text x="357.4" y="67.1">IO41</text>
<text x="359.8" y="69.2">33</text>
<text x="98.4" y="72.6" transform="rotate(-90 98.4 72.6)">SCL</text>
<text x="102" y="72.6" transform="rotate(-90 102 72.6)">SDA</text>
<text x="105.5" y="72.6" transform="rotate(-90 105.5 72.6)">SDIN</text>
<text x="109" y="72.6" transform="rotate(-90 109 72.6)">SCLK</text>
<text x="112.5" y="72.6" transform="rotate(-90 112.5 72.6)">LRCLK</text>
<text x="116.1" y="72.6" transform="rotate(-90 116.1 72.6)">GPIO2</text>
<text x="119.6" y="72.6" transform="rotate(-90 119.6 72.6)">GPIO1</text>
<text x="123.1" y="72.6" transform="rotate(-90 123.1 72.6)">GPIO0</text>
<text x="126.6" y="72.6" transform="rotate(-90 126.6 72.6)">ADR</text>
<text x="130.2" y="72.6" transform="rotate(-90 130.2 72.6)">VR_DIG</text>
<text x="147.8" y="72.6" transform="rotate(-90 147.8 72.6)">OUT_A+</text>
<text x="151.3" y="72.6" transform="rotate(-90 151.3 72.6)">BST_A+</text>
<text x="218.3" y="72.7">1</text>
<text x="234.1" y="72.7">1</text>
<text x="303.4" y="76.2">10</text>
<text x="303.4" y="72.7">9</text>
<text x="305.9" y="77.6">IO17</text>
<text x="305.9" y="74.1">IO16</text>
<text x="357.4" y="77.6">IO38</text>
<text x="357.4" y="74.1">IO39</text>
<text x="359.8" y="76.2">31</text>
<text x="359.8" y="72.7">32</text>
<text x="181.5" y="81.5">1</text>
<text x="183" y="83.3">1</text>
<text x="187.4" y="83.3">2</text>
<text x="188.9" y="81.5">2</text>
<text x="303.4" y="83.3">12</text>
<text x="303.4" y="79.8">11</text>
<text x="305.9" y="81.2">IO18</text>
<text x="357.4" y="81.2">IO37</text>
<text x="359.8" y="83.3">29</text>
<text x="359.8" y="79.8">30</text>
<text x="181.5" y="85.1">3</text>
<text x="183" y="86.8">3</text>
<text x="187.4" y="86.8">4</text>
<text x="188.9" y="85.1">4</text>
<text x="303.4" y="86.8">13</text>
<text x="305.9" y="88.2">IO19</text>
<text x="305.9" y="84.7">IO8</text>
<text x="357.4" y="88.2">IO35</text>
<text x="357.4" y="84.7">IO36</text>
<text x="359.8" y="86.8">28</text>
<text x="216.8" y="95.6">2</text>
<text x="232.7" y="95.6">2</text>
<text x="303.4" y="90.3">14</text>
<text x="305.9" y="91.8">IO20</text>
<text x="357.4" y="91.8">IO0</text>
<text x="359.8" y="90.3">27</text>
<text x="98.4" y="101.7" transform="rotate(-90 98.4 101.7)">PDN#</text>
<text x="119.6" y="101.7" transform="rotate(-90 119.6 101.7)">OUT_B+</text>
<text x="123.1" y="101.7" transform="rotate(-90 123.1 101.7)">BST_B+</text>
<text x="133.7" y="101.7" transform="rotate(-90 133.7 101.7)">OUT_B-</text>
<text x="137.2" y="101.7" transform="rotate(-90 137.2 101.7)">BST_B-</text>
<text x="140.8" y="101.7" transform="rotate(-90 140.8 101.7)">BST_A-</text>
<text x="144.3" y="101.7" transform="rotate(-90 144.3 101.7)">OUT_A-</text>
<text x="154.9" y="101.7" transform="rotate(-90 154.9 101.7)">EP</text>
<text x="216.8" y="99.2">1</text>
<text x="218.3" y="100.9">1</text>
<text x="218.3" y="97.4">2</text>
<text x="232.7" y="99.2">1</text>
<text x="234.1" y="100.9">1</text>
<text x="234.1" y="97.4">2</text>
<text x="313.3" y="100.6" transform="rotate(-90 313.3 100.6)">IO3</text>
<text x="316.8" y="100.6" transform="rotate(-90 316.8 100.6)">IO46</text>
<text x="320.3" y="100.6" transform="rotate(-90 320.3 100.6)">IO9</text>
<text x="323.8" y="100.6" transform="rotate(-90 323.8 100.6)">IO10</text>
<text x="327.4" y="100.6" transform="rotate(-90 327.4 100.6)">IO11</text>
<text x="330.9" y="100.6" transform="rotate(-90 330.9 100.6)">IO12</text>
<text x="334.4" y="100.6" transform="rotate(-90 334.4 100.6)">IO13</text>
<text x="338" y="100.6" transform="rotate(-90 338 100.6)">IO14</text>
<text x="341.5" y="100.6" transform="rotate(-90 341.5 100.6)">IO21</text>
<text x="345" y="100.6" transform="rotate(-90 345 100.6)">IO47</text>
<text x="348.5" y="100.6" transform="rotate(-90 348.5 100.6)">IO48</text>
<text x="352.1" y="100.6" transform="rotate(-90 352.1 100.6)">IO45</text>
<text x="96.7" y="103.2" transform="rotate(-90 96.7 103.2)">17</text>
<text x="117.8" y="103.2" transform="rotate(-90 117.8 103.2)">23</text>
<text x="121.4" y="103.2" transform="rotate(-90 121.4 103.2)">24</text>
<text x="131.9" y="103.2" transform="rotate(-90 131.9 103.2)">27</text>
<text x="135.5" y="103.2" transform="rotate(-90 135.5 103.2)">28</text>
<text x="139" y="103.2" transform="rotate(-90 139 103.2)">29</text>
<text x="142.5" y="103.2" transform="rotate(-90 142.5 103.2)">30</text>
<text x="153.1" y="103.2" transform="rotate(-90 153.1 103.2)">33</text>
<text x="311.9" y="103" transform="rotate(-90 311.9 103)">15</text>
<text x="315.4" y="103" transform="rotate(-90 315.4 103)">16</text>
<text x="318.9" y="103" transform="rotate(-90 318.9 103)">17</text>
<text x="322.4" y="103" transform="rotate(-90 322.4 103)">18</text>
<text x="326" y="103" transform="rotate(-90 326 103)">19</text>
<text x="329.5" y="103" transform="rotate(-90 329.5 103)">20</text>
<text x="333" y="103" transform="rotate(-90 333 103)">21</text>
<text x="336.5" y="103" transform="rotate(-90 336.5 103)">22</text>
<text x="340.1" y="103" transform="rotate(-90 340.1 103)">23</text>
<text x="343.6" y="103" transform="rotate(-90 343.6 103)">24</text>
<text x="347.1" y="103" transform="rotate(-90 347.1 103)">25</text>
<text x="350.7" y="103" transform="rotate(-90 350.7 103)">26</text>
</g>
<g font-size="3.2" fill="#f00">
<text x="131.9" y="71.1" transform="rotate(-90 131.9 71.1)">6</text>
<text x="139" y="71.1" transform="rotate(-90 139 71.1)">4</text>
<text x="142.5" y="71.1" transform="rotate(-90 142.5 71.1)">3</text>
<text x="133.7" y="72.6" transform="rotate(-90 133.7 72.6)">DVDD</text>
<text x="140.8" y="72.6" transform="rotate(-90 140.8 72.6)">PVDD</text>
<text x="144.3" y="72.6" transform="rotate(-90 144.3 72.6)">PVDD</text>
<text x="102" y="101.7" transform="rotate(-90 102 101.7)">GVDD</text>
<text x="105.5" y="101.7" transform="rotate(-90 105.5 101.7)">AVDD</text>
<text x="112.5" y="101.7" transform="rotate(-90 112.5 101.7)">PVDD</text>
<text x="116.1" y="101.7" transform="rotate(-90 116.1 101.7)">PVDD</text>
<text x="100.2" y="103.2" transform="rotate(-90 100.2 103.2)">18</text>
<text x="103.7" y="103.2" transform="rotate(-90 103.7 103.2)">19</text>
<text x="110.8" y="103.2" transform="rotate(-90 110.8 103.2)">21</text>
<text x="114.3" y="103.2" transform="rotate(-90 114.3 103.2)">22</text>
</g>
<g font-size="2.5" fill="#00f">
<text x="370.4" y="87.2" transform="rotate(-90 370.4 87.2)">PSRAM</text>
<text x="313.3" y="118.9" transform="rotate(-90 313.3 118.9)">JTAG</text>
<text x="316.8" y="123.5" transform="rotate(-90 316.8 123.5)">BOOT_M</text>
<text x="352.1" y="123.5" transform="rotate(-90 352.1 123.5)">FLASH_V</text>
</g>
</svg>
